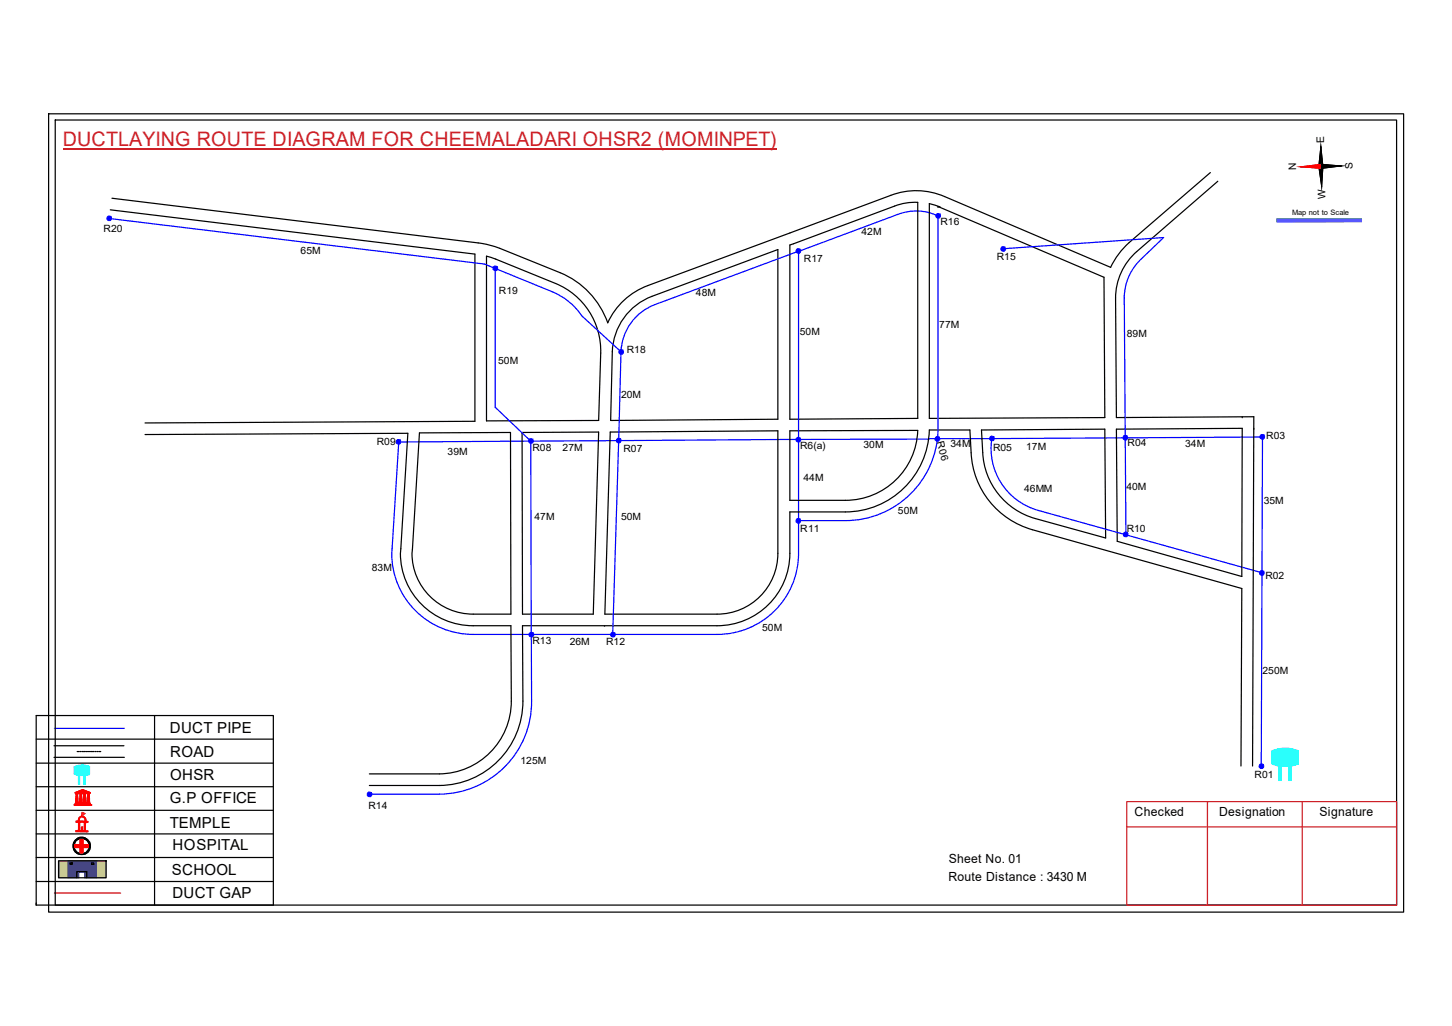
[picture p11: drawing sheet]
<svg xmlns="http://www.w3.org/2000/svg" width="297mm" height="210mm" viewBox="0 0 297 210" stroke-linecap="round" stroke-linejoin="round" font-family="sans-serif">
<path d="M7.4 151.2h48.5M7.4 156.1h48.5M11 152.6h14.4M11 154.9h14.4M31.6 146.4v38.8M7.4 175.4h48.5M7.4 161h48.5M7.4 165.8h48.5M7.4 170.6h48.5M7.4 180.3h48.5" fill="none" stroke="#000" stroke-width=".25"/>
<path d="M17.1 158.6h.4v1.8h-.4z" fill-rule="evenodd" fill="#0ffffc"/>
<path d="M17.1 158.6h.4v1.8h-.4z" fill="none" stroke="#0ffffc" stroke-width=".2"/>
<path d="M16 158.6h.3v1.8h-.3z" fill-rule="evenodd" fill="#0ffffc"/>
<path d="M15.2 156.9l1.6-.4 1.4 .3v1.6l-1.4 .3-1.6-.4zM16 158.6h.3v1.8h-.3z" fill="none" stroke="#0ffffc" stroke-width=".2"/>
<path d="M15.2 156.8a4 4 0 0 1 3.1 0l-.1 1.7a4.5 4.5 0 0 1-2.9-.1z" fill-rule="evenodd" fill="#0ffffc"/>
<path d="M15.2 156.8a4 4 0 0 1 3.1 0l-.1 1.7a4.5 4.5 0 0 1-2.9-.1z" fill="none" stroke="#0ffffc" stroke-width=".2"/>
<path d="M15.2 164.6h3.5v.2h-3.5zM15.4 164.3h3.1v.2h-3.1zM15.4 162.1l1.5-.6 1.6 .7zM15.4 162.3l.6 .1h-.1l.1 1.7h-.5l.1-1.7zM15.5 164.2h2.8v.1h-2.8zM15.7 162.1l1.2-.5 1.3 .5zM16.3 162.3h.5l-.2 .1 .1 1.7h-.4zM16.7 161.9l.2-.2 .2 .3-.2 .1zM17.1 162.3h.5v1.8h-.5zM17.8 162.3h.5v1.8h-.4l.1-1.7z" fill="none" stroke="#f00" stroke-width=".2"/>
<path d="M17.8 162.3h.5v1.8h-.5z" fill-rule="evenodd" fill="#f00"/>
<path d="M17.8 162.3h.5v1.8h-.5z" fill="none" stroke="#f00" stroke-width=".2"/>
<path d="M17.1 162.3h.5v1.8h-.5z" fill-rule="evenodd" fill="#f00"/>
<path d="M17.1 162.3h.5v1.8h-.5z" fill="none" stroke="#f00" stroke-width=".2"/>
<path d="M16.3 162.3h.5v1.8h-.5z" fill-rule="evenodd" fill="#f00"/>
<path d="M16.3 162.3h.5v1.8h-.5z" fill="none" stroke="#f00" stroke-width=".2"/>
<path d="M15.4 162.3h.6v1.8h-.6z" fill-rule="evenodd" fill="#f00"/>
<path d="M15.4 162.3h.6v1.8h-.6z" fill="none" stroke="#f00" stroke-width=".2"/>
<path d="M16.7 161.7h.4v.4h-.4z" fill-rule="evenodd" fill="#f00"/>
<path d="M15.2 164.6h3.6v.2h-3.6zM15.2 164.7h3.6M15.4 164.3h3.1v.2h-3.1zM15.4 164.4h3.1M15.5 164.2h2.8v.1h-2.8zM15.5 164.3h2.8M16.7 161.7h.4v.4h-.4z" fill="none" stroke="#f00" stroke-width=".2"/>
<path d="M15.4 162.1l1-.4a.94 .94 0 0 1 1.1 0l1 .4v.2h-3.1zM16 162.1h.8l-.1-.3zM17.1 161.8v.3h.6z" fill-rule="evenodd" fill="#f00"/>
<path d="M15.4 162.1l1-.4a.94 .94 0 0 1 1.1 0l1 .4v.2h-3.1zM16 162.1l.7-.3 .1 .3zM16.3 168.1h1l-.2 1.9-.8-.1zM16.3 167.1a.84 .84 0 0 1 1 .1 .84 .84 0 0 1 .3 .9h.4v.1h-.5l-.1 1.6 .2 .2h.4l-.1 .2-2.4-.1v-.2h.5l.1-1.8h-.5v-.1h.4v-.4zM16.3 167.3a.55 .55 0 0 1 1 0l.2 .8-1.4-.1zM16.7 169.2l.1 .6zM16.8 166.5l.1 .5zM17.1 161.8l.6 .3h-.6z" fill="none" stroke="#f00" stroke-width=".2"/>
<path d="M16.8 166.2l.6 .3-.6 .3z" fill="none" stroke="#e66000" stroke-width=".2"/>
<path d="M16.2 167.2l.3-.2a.89 .89 0 0 1 1.1 1l.4 .1v.1l-.5 .1v1.5l.1 .2h.4v.2h-2.5v-.3l.5-.1v-1.6h-.5v-.2h.5zM16.3 167.4l-.2 .6h1.3a.73 .73 0 0 0-.8-.9zM16.3 168.3v1.6h.8l.1-1.7zM16.6 169.2h.3l-.1 .7h-.2z" fill-rule="evenodd" fill="#f00"/>
<path d="M16.2 167.2l.3-.2a.89 .89 0 0 1 1.1 1l.4 .1v.1l-.5 .1v1.5l.1 .2h.4v.2h-2.5v-.3l.5-.1v-1.6h-.5v-.2h.5zM16.3 167.4l.3-.3a.73 .73 0 0 1 .8 .9h-1.3zM16.3 168.3l.9-.1-.1 1.7h-.8zM16.6 169.2h.3l-.1 .7h-.2z" fill="none" stroke="#f00" stroke-width=".2"/>
<path d="M16.8 166.5v.5z" fill="#f00"/>
<path d="M16.8 166.5v.5z" fill="none" stroke="#f00" stroke-width=".2"/>
<path d="M16.8 166.5v.5z" fill="#f00"/>
<path d="M16.8 166.5v.5z" fill="none" stroke="#f00" stroke-width=".2"/>
<path d="M16.8 166.5v.5z" fill="#f00"/>
<path d="M16.8 166.5v.5zM16.8 166.5v.5" fill="none" stroke="#f00" stroke-width=".2"/>
<path d="M16.8 166.8l.1 .2z" fill="#f00"/>
<path d="M16.8 166.8l.1 .2z" fill="none" stroke="#f00" stroke-width=".2"/>
<path d="M16.8 166.8l.1 .2z" fill="#f00"/>
<path d="M16.8 166.8l.1 .2z" fill="none" stroke="#f00" stroke-width=".2"/>
<path d="M16.8 167h.1z" fill="#f00"/>
<path d="M16.8 167h.1z" fill="none" stroke="#f00" stroke-width=".2"/>
<path d="M16.8 167h.1z" fill="#f00"/>
<path d="M16.8 167h.1z" fill="none" stroke="#f00" stroke-width=".2"/>
<path d="M16.8 166.2l.6 .3-.6 .3z" fill-rule="evenodd" fill="#e66000"/>
<path d="M16.8 166.2l.6 .3-.6 .3z" fill="none" stroke="#e66000" stroke-width=".2"/>
<path d="M7.4 146.4h48.5v38.8h-48.5zM15.8 153.8h.3M16.3 153.8h.2M16.7 153.8h.4M17.1 153.8h.4M17.6 153.8h.3M18.1 153.8h.2M18.5 153.8h.3M18.9 153.8h.4M19.4 153.8h.3M19.9 153.8h.2M20.3 153.8h.3" fill="none" stroke="#000" stroke-width=".25"/>
<path d="M11.1 149h14.3" fill="none" stroke="#00f" stroke-width=".25"/>
<g fill="none" stroke="#000" stroke-width=".2">
<path d="M15.5 172a1.38 1.38 0 0 1 2.4 .2 1.58 1.58 0 0 1 .3 1.6l-.3 .1a1.51 1.51 0 0 1-2.2 .4 1.51 1.51 0 0 1-.2-2.3z"/>
<circle cx="16.7" cy="173" r="1.81"/>
<circle cx="16.7" cy="173.1" r="1.78"/>
<circle cx="16.7" cy="173.1" r="1.6"/>
</g>
<path d="M14.9 173a1.81 1.81 0 0 1 3.6 0 1.81 1.81 0 0 1-3.6 0zM15.5 172a1.55 1.55 0 0 0 .1 2.2 1.55 1.55 0 0 0 2.1 0 1.55 1.55 0 0 0 .2-2.1 1.44 1.44 0 0 0-2.4-.1z" fill-rule="evenodd" fill="#000"/>
<path d="M15.3 172.8h1.1v-1.1h.6v1.1h1.1v.6h-1.1v1.1h-.6v-1.1h-1.1z" fill="none" stroke="#f00" stroke-width=".25"/>
<path d="M15.3 172.8h1.1v-1.1h.6v1.1h1.1v.6h-1.1v1.1h-.6v-1.1h-1.1z" fill-rule="evenodd" fill="#f00"/>
<path d="M15.3 172.8h1.1v-1.1h.6v1.1h1.1v.6h-1.1v1.1h-.6v-1.1h-1.1z" fill="none" stroke="#f00" stroke-width=".2"/>
<path d="M11.1 182.7h13.6" fill="none" stroke="#f00" stroke-width=".25"/>
<path d="M12 176.1h1.9v3.5h-1.9zM19.7 176.1h1.9v3.5h-1.9z" fill-rule="evenodd" fill="#c8c92d"/>
<path d="M12 176.1h1.9v3.5h-1.9zM19.7 176.1h1.9v3.5h-1.9z" fill="none" stroke="#c8c92d" stroke-width=".2"/>
<path d="M13.9 176.1h5.9v3.5h-2.5v-1.1h-1.2v1.1h-2.2zM14.3 176.5v.4h.4v-.4zM18.8 176.5v.4h.4v-.4z" fill-rule="evenodd" fill="#293189"/>
<path d="M13.9 176.1h5.9v3.5h-2.5v-1.1h-1.2v1.1h-2.2zM14.3 176.5h.4v.4h-.4zM18.8 176.5h.4v.4h-.4z" fill="none" stroke="#293189" stroke-width=".2"/>
<g fill="none" stroke="#000" stroke-width=".25">
<path d="M9.9 23.3h277.2v163.3h-277.2zM11.3 24.6h274.4v160.6h-274.4zM247.6 35.3l-16.6 14.3a16 16 0 0 0-3.8 5.1l-34-14.5a14.6 14.6 0 0 0-11-.2l-49.7 18.4a14.5 14.5 0 0 0-8.2 7.6 17.4 17.4 0 0 0-9.7-10.2l-12.4-5-3.7-1-75.6-9.2M249.1 37.1l-16.6 14.4a12.7 12.7 0 0 0-4.3 9.5l.2 24.4 28.1-.1-.3 71.4M22.6 42.9l74.6 9.1v34.2l-67.5 .3M99.5 52.4l1.9 .6 12.3 5a14.9 14.9 0 0 1 9.2 14.2l-.4 13.8-23 .1zM161.6 50.1l22.1-8.2 2-.4 2-.1v44.2l-26.1 .2zM191.9 42.2l33.9 14.5 .2 28.7-35.9 .2v-43.9l2.2 .6M191.9 42.2h.1M129.2 63.2a12.5 12.5 0 0 1 4.2-2.6l25.7-9.5v34.7l-34.2 .2 .4-14a12.6 12.6 0 0 1 3.9-8.8zM29.7 88.9l53.7-.3-1.4 23.7a14.7 14.7 0 0 0 14.8 15.7h7.7l.1 15.4a14.9 14.9 0 0 1-14.7 14.9h-14.3M85.8 88.6l18.6-.1 .1 37.1h-7.7a12.4 12.4 0 0 1-12.4-13.2z"/>
<path d="M106.8 88.5l15.7-.1-1.1 37.2h-14.5zM124.8 88.4l34.3-.3v25.1a12.4 12.4 0 0 1-12.4 12.4h-23zM161.6 88.1h26.1a14.8 14.8 0 0 1-14.8 14.3h-11.3zM200.8 88l25.2-.2 .2 22.3-14.4-4a14.7 14.7 0 0 1-10.8-13.6zM228.4 87.8l25.7-.2-.1 30.3-25.4-7.2zM254.1 85.3h.1M256.5 87.6h.1M123.7 128v.1M253.9 156.7l.1-36.3-42.8-12a17.2 17.2 0 0 1-12.5-15.8l-.3-4.6h-8.3a17.2 17.2 0 0 1-17.2 16.7h-11.3v8.5a14.9 14.9 0 0 1-14.9 14.8h-39.8l.1 15.4a17.3 17.3 0 0 1-17.1 17.3h-14.3M12 176.1h9.7v3.5h-9.7zM14.3 176.5h.5v.4h-.5zM15.7 179.6v-1.3h2v1.3"/>
<path d="M18.8 176.5h.4v.4h-.4zM7.4 184.8v.4"/>
</g>
<path d="M12.8 30.4h146.1M230.5 164h55.2v21.2h-55.2zM230.5 169.2h55.2M247 164v21.2M266.4 164v21.2" fill="none" stroke="#cd2027" stroke-width=".25"/>
<path d="M22.4 44.7l76.7 9.3 13.9 5.7a13.2 13.2 0 0 1 6 4.9l8 7.4M101.3 54.9v28.4M163 51.6l20.7-7.7a10.3 10.3 0 0 1 8.2 .3v43.8M205.3 50.9l32.7-2.3-4.3 4.1a11 11 0 0 0-3.7 8.3l.3 48.4M127 72a10.7 10.7 0 0 1 7-9.7l29.4-10.9v61.8a16.6 16.6 0 0 1-16.7 16.6h-49.9a16.5 16.5 0 0 1-16.6-17.6l1.4-21.8 77.6-.5M127 72l-1.7 57.8M108.6 90.3l.2 53.1a18.9 18.9 0 0 1-18.9 19.1h-14.3M190 89.8l-30.9 .1M190 89.7h10.9M191.9 88.1a18.9 18.9 0 0 1-19 18.4h-9.5M200.8 89.7l57.5-.3-.3 67.3M202.9 89.7a13.1 13.1 0 0 0 9.4 14.7l45.9 12.8" fill="none" stroke="#00f" stroke-width=".25"/>
<circle cx="22.4" cy="44.6" r=".49" fill="#00f"/>
<circle cx="22.4" cy="44.6" r=".49" fill="none" stroke="#00f" stroke-width=".2"/>
<circle cx="101.4" cy="54.9" r=".49" fill="#00f"/>
<circle cx="101.4" cy="54.9" r=".49" fill="none" stroke="#00f" stroke-width=".2"/>
<circle cx="108.6" cy="90.2" r=".49" fill="#00f"/>
<circle cx="108.6" cy="90.2" r=".49" fill="none" stroke="#00f" stroke-width=".2"/>
<circle cx="81.6" cy="90.3" r=".49" fill="#00f"/>
<circle cx="81.6" cy="90.3" r=".49" fill="none" stroke="#00f" stroke-width=".2"/>
<circle cx="108.7" cy="129.8" r=".49" fill="#00f"/>
<circle cx="108.7" cy="129.8" r=".49" fill="none" stroke="#00f" stroke-width=".2"/>
<circle cx="125.4" cy="129.8" r=".49" fill="#00f"/>
<circle cx="125.4" cy="129.8" r=".49" fill="none" stroke="#00f" stroke-width=".2"/>
<circle cx="163.3" cy="106.5" r=".49" fill="#00f"/>
<circle cx="163.3" cy="106.5" r=".49" fill="none" stroke="#00f" stroke-width=".2"/>
<circle cx="127.1" cy="72" r=".49" fill="#00f"/>
<circle cx="127.1" cy="72" r=".49" fill="none" stroke="#00f" stroke-width=".2"/>
<circle cx="126.6" cy="90.1" r=".49" fill="#00f"/>
<circle cx="126.6" cy="90.1" r=".49" fill="none" stroke="#00f" stroke-width=".2"/>
<circle cx="163.3" cy="89.9" r=".49" fill="#00f"/>
<circle cx="163.3" cy="89.9" r=".49" fill="none" stroke="#00f" stroke-width=".2"/>
<circle cx="191.8" cy="89.7" r=".49" fill="#00f"/>
<circle cx="191.8" cy="89.7" r=".49" fill="none" stroke="#00f" stroke-width=".2"/>
<circle cx="203" cy="89.7" r=".49" fill="#00f"/>
<circle cx="203" cy="89.7" r=".49" fill="none" stroke="#00f" stroke-width=".2"/>
<circle cx="230.2" cy="89.5" r=".49" fill="#00f"/>
<circle cx="230.2" cy="89.5" r=".49" fill="none" stroke="#00f" stroke-width=".2"/>
<circle cx="205.2" cy="50.9" r=".49" fill="#00f"/>
<circle cx="205.2" cy="50.9" r=".49" fill="none" stroke="#00f" stroke-width=".2"/>
<circle cx="75.6" cy="162.5" r=".49" fill="#00f"/>
<circle cx="75.6" cy="162.5" r=".49" fill="none" stroke="#00f" stroke-width=".2"/>
<circle cx="258.2" cy="117.2" r=".49" fill="#00f"/>
<circle cx="258.2" cy="117.2" r=".49" fill="none" stroke="#00f" stroke-width=".2"/>
<circle cx="258.3" cy="89.3" r=".49" fill="#00f"/>
<circle cx="258.3" cy="89.3" r=".49" fill="none" stroke="#00f" stroke-width=".2"/>
<circle cx="258.1" cy="156.7" r=".49" fill="#00f"/>
<circle cx="258.1" cy="156.7" r=".49" fill="none" stroke="#00f" stroke-width=".2"/>
<path d="M101.3 83.3l7.3 7" fill="none" stroke="#00f" stroke-width=".25"/>
<circle cx="230.3" cy="109.3" r=".49" fill="#00f"/>
<circle cx="230.3" cy="109.3" r=".49" fill="none" stroke="#00f" stroke-width=".2"/>
<path d="M263.6 156.5h.5v3.2h-.5z" fill-rule="evenodd" fill="#0ffffc"/>
<path d="M263.6 156.5h.5v3.2h-.5z" fill="none" stroke="#0ffffc" stroke-width=".2"/>
<path d="M261.6 156.5h.5v3.2h-.5z" fill-rule="evenodd" fill="#0ffffc"/>
<path d="M260.2 153.7a6.7 6.7 0 0 1 5.3-.1v2.7a7 7 0 0 1-5.3-.1zM261.6 156.5h.5v3.2h-.5z" fill="none" stroke="#0ffffc" stroke-width=".2"/>
<path d="M260.2 153.6a7 7 0 0 1 5.4 0v2.8a7.5 7.5 0 0 1-5.4-.1z" fill-rule="evenodd" fill="#0ffffc"/>
<path d="M260.2 153.6a7 7 0 0 1 5.4 0v2.8a7.5 7.5 0 0 1-5.4-.1z" fill="none" stroke="#0ffffc" stroke-width=".2"/>
<circle cx="192" cy="44.1" r=".49" fill="#00f"/>
<circle cx="192" cy="44.1" r=".49" fill="none" stroke="#00f" stroke-width=".2"/>
<circle cx="163.3" cy="51.3" r=".49" fill="#00f"/>
<circle cx="163.3" cy="51.3" r=".49" fill="none" stroke="#00f" stroke-width=".2"/>
<path d="M269.8 34h.8l-.2 4.2zM270.2 30l.4 4h-.8z" fill="#000"/>
<path d="M269.8 34h.8l-.2 4.2zM270.2 30l.4 4h-.8z" fill="none" stroke="#000" stroke-width=".2"/>
<path d="M274.4 34l-8.3 .1" fill="none" stroke="#000" stroke-width=".25"/>
<path d="M266.1 34.1l4.2-.5v.9z" fill="#f00"/>
<path d="M266.1 34.1l4.2-.5v.9z" fill="none" stroke="#f00" stroke-width=".2"/>
<path d="M270.3 33.6l4.1 .4-4.1 .5zM269.8 34h.8l-.2 4.2zM270.2 30l.4 4h-.8z" fill="#000"/>
<path d="M269.8 34h.8l-.2 4.2zM270.2 30l.4 4h-.8zM270.3 33.6l4.1 .4-4.1 .5z" fill="none" stroke="#000" stroke-width=".2"/>
<path d="M274.4 34l-8.3 .1" fill="none" stroke="#000" stroke-width=".25"/>
<path d="M266.1 34.1l4.2-.5v.9z" fill="#f00"/>
<path d="M266.1 34.1l4.2-.5v.9z" fill="none" stroke="#f00" stroke-width=".2"/>
<path d="M270.3 33.6l4.1 .4-4.1 .5z" fill="#000"/>
<path d="M270.3 33.6l4.1 .4-4.1 .5z" fill="none" stroke="#000" stroke-width=".2"/>
<path d="M270.3 34l-4.2 .1" fill="none" stroke="#f00" stroke-width=".25"/>
<path d="M274.4 34h-4.1" fill="none" stroke="#000" stroke-width=".25"/>
<path d="M261.2 44.8h17.3v.6h-17.3z" fill-rule="evenodd" fill="#0093dd"/>
<path d="M261.2 44.8h17.3v.6h-17.3z" fill="none" stroke="#0093dd" stroke-width=".2"/>
<path d="M261.2 44.8h17.3v.5l-17.3 .1z" fill="none" stroke="#0093dd" stroke-width=".25"/>
<text font-size="4.1" fill="#cd2027" x="12.8" y="29.9">DUCTLAYING ROUTE DIAGRAM FOR CHEEMALADARI OHSR2 (MOMINPET)</text>
<g font-size="3.1">
<text x="34.8" y="150">DUCT PIPE</text>
<text x="34.8" y="154.9">ROAD</text>
<text x="34.8" y="159.5">OHSR</text>
<text x="34.8" y="164.3">G.P OFFICE</text>
<text x="34.8" y="169.3">TEMPLE</text>
<text x="35.3" y="173.9">HOSPITAL</text>
<text x="35.2" y="179">SCHOOL</text>
<text x="35.3" y="183.8">DUCT GAP</text>
</g>
<g font-size="2.6">
<text x="232.1" y="167">Checked</text>
<text x="249.4" y="167">Designation</text>
<text x="270" y="167">Signature</text>
<text x="194.1" y="176.6">Sheet No. 01</text>
<text x="194" y="180.3">Route Distance : 3430 M</text>
</g>
<g font-size="2.1">
<text x="270.9" y="29.3" transform="rotate(-91 270.9 29.3)">E</text>
<text x="265.1" y="34.8" transform="rotate(-91 265.1 34.8)">N</text>
<text x="276.7" y="34.5" transform="rotate(-91 276.7 34.5)">S</text>
<text x="271.1" y="40.6" transform="rotate(-91 271.1 40.6)">W</text>
</g>
<g font-size="2">
<text x="21.2" y="47.4">R20</text>
<text x="192.4" y="46">R16</text>
<text x="61.5" y="51.9">65M</text>
<text x="164.5" y="53.6">R17</text>
<text x="176.2" y="48.2">42M</text>
<text x="203.9" y="53.2">R15</text>
<text x="102.1" y="60.2">R19</text>
<text x="142.4" y="60.6">48M</text>
<text x="163.6" y="68.5">50M</text>
<text x="192.1" y="67.1">77M</text>
<text x="230.5" y="69">89M</text>
<text x="101.9" y="74.5">50M</text>
<text x="128.2" y="72.1">R18</text>
<text x="127" y="81.4">20M</text>
<text x="259" y="89.8">R03</text>
<text x="77.1" y="91">R09</text>
<text x="91.6" y="93.1">39M</text>
<text x="108.9" y="92.2">R08</text>
<text x="115.1" y="92.3">27M</text>
<text x="127.5" y="92.4">R07</text>
<text x="163.7" y="91.8">R6(a)</text>
<text x="176.7" y="91.7">30M</text>
<text x="191.6" y="90.5" transform="rotate(75 191.6 90.5)">R06</text>
<text x="194.4" y="91.4">34M</text>
<text x="203.2" y="92.2">R05</text>
<text x="209.9" y="92.1">17M</text>
<text x="230.7" y="91.3">R04</text>
<text x="242.4" y="91.5">34M</text>
<text x="164.4" y="98.5">44M</text>
<text x="209.5" y="100.7">46MM</text>
<text x="230.4" y="100.2">40M</text>
<text x="109.3" y="106.4">47M</text>
<text x="127" y="106.4">50M</text>
<text x="183.7" y="105.2">50M</text>
<text x="258.5" y="103.1">35M</text>
<text x="163.7" y="108.8">R11</text>
<text x="230.5" y="108.9">R10</text>
<text x="76.1" y="116.8">83M</text>
<text x="258.9" y="118.4">R02</text>
<text x="108.9" y="131.7">R13</text>
<text x="116.5" y="131.9">26M</text>
<text x="124" y="132">R12</text>
<text x="155.9" y="129">50M</text>
<text x="258.3" y="137.9">250M</text>
<text x="106.5" y="156.2">125M</text>
<text x="256.7" y="159.2">R01</text>
<text x="75.4" y="165.5">R14</text>
</g>
<text font-size="1.5" x="264.4" y="43.9">Map not to Scale</text>
</svg>
